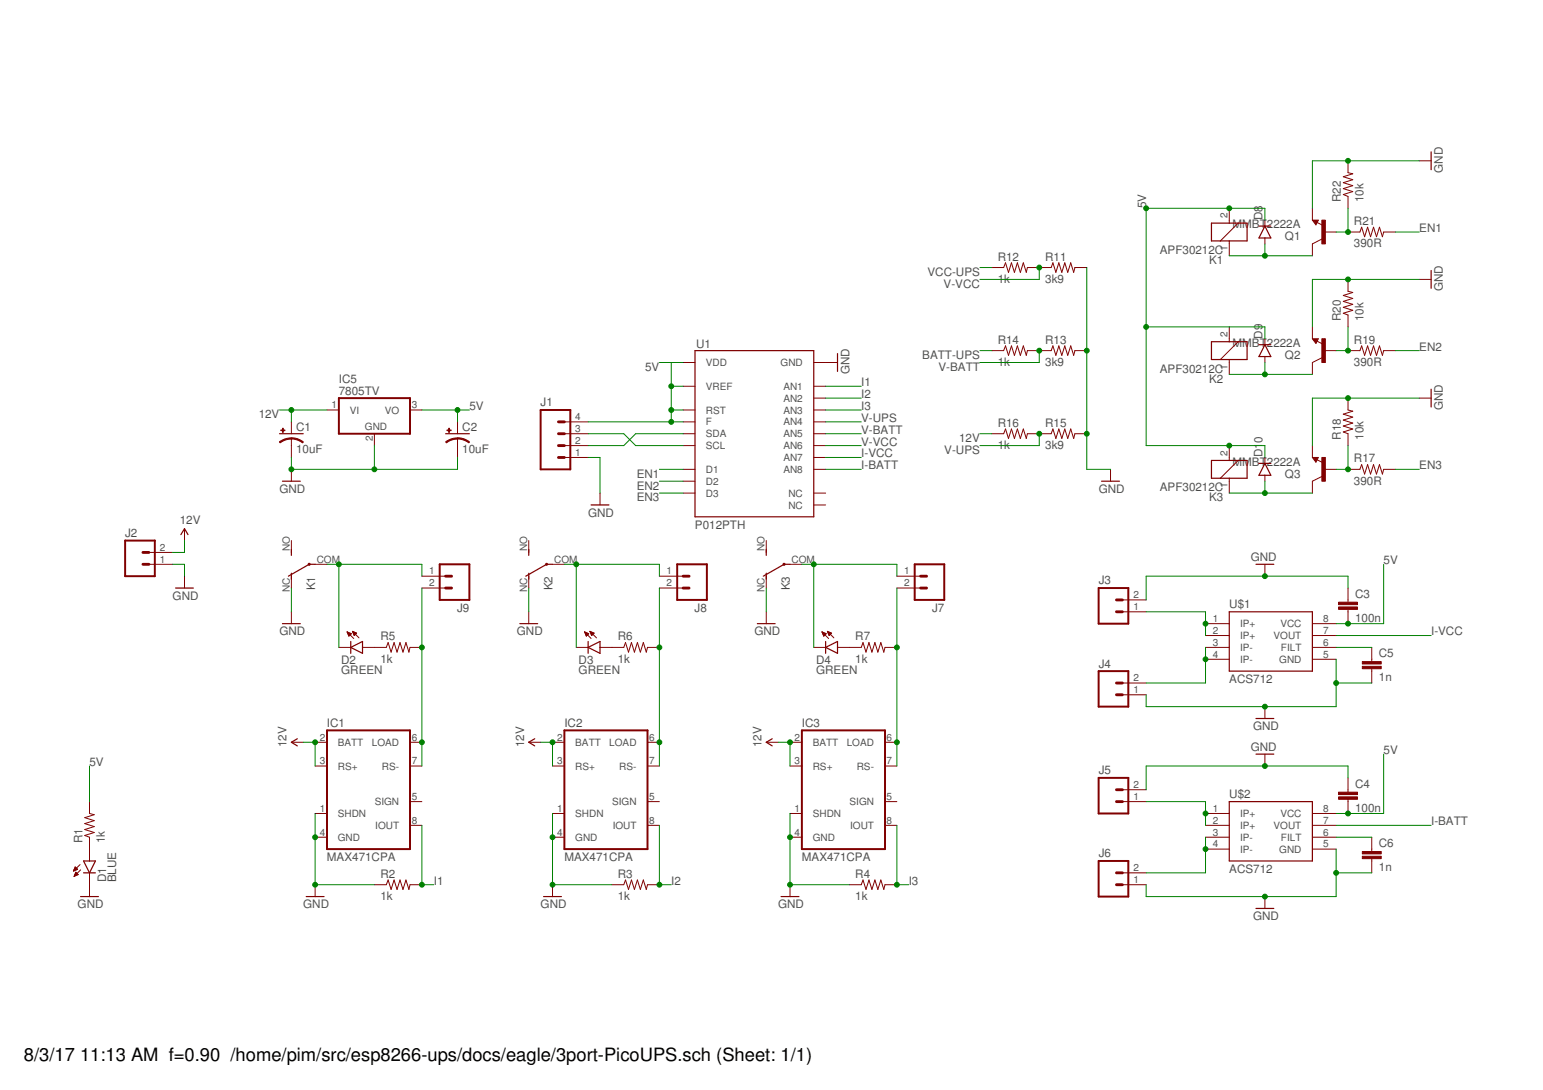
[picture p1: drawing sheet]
<svg xmlns="http://www.w3.org/2000/svg" width="297mm" height="210mm" viewBox="0 0 297 210" stroke-linecap="round" stroke-linejoin="round" font-family="sans-serif">
<g fill="none" stroke="#800000" stroke-width=".23">
<path d="M275.5 29.3v3.4M233.2 43h6.9v3.4h-6.9zM242.4 43.5h2.2M243.5 43.5l1.1 2.3h-2.2zM253.6 42.5h-.7l.4 .6 .3-.5h-.4l.1 .2M275.5 52.1v3.4M133.8 67.5h22.9v32h-22.9zM161.2 68.1v3.4M233.2 65.8h6.9v3.4h-6.9zM242.4 66.4h2.2M243.5 66.4l1.1 2.3h-2.2zM253.6 65.4h-.7l.4 .5 .3-.4h-.4l.1 .2"/>
<path d="M275.5 75v3.4M53.8 83.5h4.6M54.4 92.7h3.4M85.8 83.5h4.6M113.8 97.2h3.4M212.1 92.7h3.4M233.2 88.7h6.9v3.4h-6.9zM242.4 89.2h2.2M243.5 89.2l1.1 2.3h-2.2zM253.6 88.2h-.7l.4 .6 .3-.5h-.4l.1 .3M33.8 113.2h3.4M34.8 103l.7-1.2 .7 1.2"/>
<path d="M56.1 105.8v1.2M56.1 110.4v1.1M60.7 108.7h-1.2l-4 2.3M101.8 105.8v1.2M101.8 110.4v1.1M106.4 108.7h-1.2l-4 2.3M147.5 105.8v1.2M147.5 110.4v1.1M152.1 108.7h-1.2l-4 2.3M236.6 117.8h16v11.4h-16zM241.8 108.7h3.4M54.4 120.1h3.4"/>
<path d="M67.5 124.7l2.3-1.2v2.3zM67.5 123.5v2.3M100.1 120.1h3.4M113.2 124.7l2.3-1.2v2.3zM113.2 123.5v2.3M145.8 120.1h3.4M158.9 124.7l2.3-1.2v2.3zM158.9 123.5v2.3M241.8 138.4h3.4M57.2 142.3l-1.1 .6 1.1 .7M102.9 142.3l-1.1 .6 1.1 .7M148.7 142.3l-1.2 .6 1.2 .7"/>
<path d="M236.6 154.4h16v11.4h-16zM241.8 145.2h3.4M15.5 172.7h3.4M16.1 165.8h2.3l-1.2 2.3zM16.1 168.1h2.3M58.9 172.7h3.5M104.6 172.7h3.5M150.4 172.7h3.4M241.8 174.9h3.4"/>
</g>
<g fill="none" stroke="#800000" stroke-width=".19">
<path d="M259.5 31v2.3l.9 .2-1.8 .5 1.8 .6-1.8 .6 1.8 .6-1.8 .5 1.8 .6-1.8 .6 .9 .3v2.3M273.2 31h2.3M190.9 51.5h2.3l.4-.9 .5 1.9 .6-1.9 .6 1.9 .6-1.9 .5 1.9 .6-1.9 .6 1.9 .2-1h4.6l.3-.9 .6 1.9 .5-1.9 .6 1.9 .6-1.9 .5 1.9 .6-1.9 .6 1.9 .2-1h2.3M236.6 40.1v2.9M236.6 46.4v2.9M238.4 43l-3.5 3.4M243.5 42.4v1.1M243.5 45.8v1.2M252.6 42.4h1.2l-.5 .9zM252.6 40.1v2.3M253.5 42.8l1.2 .6M254.5 46l-1.9 1v2.3"/>
<path d="M254.9 44.7h2.3M259.5 44.7h2.3l.3-.9 .6 1.8 .6-1.8 .5 1.8 .6-1.8 .6 1.8 .6-1.8 .5 1.8 .3-.9h2.2M259.5 53.8v2.3l.9 .2-1.8 .6 1.8 .6-1.8 .5 1.8 .6-1.8 .6 1.8 .6-1.8 .5 .9 .4v2.2M273.2 53.8h2.3M62.9 79h2.3M78.9 79h2.3M131.5 69.8h2.3M131.5 74.4h2.3M131.5 79h2.3M156.7 69.8h4.5M156.7 74.4h2.2M156.7 76.7h2.2"/>
<path d="M156.7 79h2.2M190.9 67.5h2.3l.4-.9 .5 1.8 .6-1.8 .6 1.8 .6-1.8 .5 1.8 .6-1.8 .6 1.8 .2-.9h4.6l.3-.9 .6 1.8 .5-1.8 .6 1.8 .6-1.8 .5 1.8 .6-1.8 .6 1.8 .2-.9h2.3M236.6 62.9v2.9M236.6 69.2v2.9M238.4 65.8l-3.5 3.4M243.5 65.2v1.2M243.5 68.7v1.1M252.6 62.9v2.3M252.6 65.2h1.2l-.5 .9zM253.5 65.7l1.2 .6M254.5 68.9l-1.9 .9v2.3M254.9 67.5h2.3"/>
<path d="M259.5 67.5h2.3l.3-.9 .6 1.8 .6-1.8 .5 1.8 .6-1.8 .6 1.8 .6-1.8 .5 1.8 .3-.9h2.2M259.5 76.7v2.3l.9 .2-1.8 .6 1.8 .5-1.8 .6 1.8 .6-1.8 .5 1.8 .6-1.8 .6 .9 .3v2.3M273.2 76.7h2.3M56.1 81.2v2.3M56.1 84.4v3.7M56.1 90.4v2.3M72.1 83.5v2.3M88.1 81.2v2.3M88.1 84.4v3.7M108.6 81.2h4.6M108.6 83.5h4.6M108.6 85.8h4.6"/>
<path d="M108.6 88.1h4.6M115.5 95v2.2M131.5 81.2h2.3M131.5 83.5h2.3M131.5 85.8h2.3M131.5 90.4h2.3M131.5 92.7h2.3M131.5 95h2.3M156.7 81.2h2.2M156.7 83.5h2.2M156.7 85.8h2.2M156.7 88.1h2.2"/>
<path d="M156.7 90.4h2.2M156.7 95h2.2M156.7 97.2h2.2M190.9 83.5h2.3l.4-.9 .5 1.8 .6-1.8 .6 1.8 .6-1.8 .5 1.8 .6-1.8 .6 1.8 .2-.9h4.6l.3-.9 .6 1.8 .5-1.8 .6 1.8 .6-1.8 .5 1.8 .6-1.8 .6 1.8 .2-.9h2.3M213.8 90.4v2.3M236.6 85.8v2.9M236.6 92.1v2.9M238.4 88.7l-3.5 3.4M243.5 88.1v1.1M243.5 91.5v1.2M252.6 88.1h1.2l-.5 .9zM252.6 85.8v2.3"/>
<path d="M253.5 88.5l1.2 .6M254.5 91.8l-1.9 .9v2.3M254.9 90.4h2.3M259.5 90.4h2.3l.3-.9 .6 1.8 .6-1.8 .5 1.8 .6-1.8 .6 1.8 .6-1.8 .5 1.8 .3-.9h2.2M28.7 108.7h4.5M28.7 106.4h4.5M35.5 101.8v2.3M35.5 111v2.2M56.1 104.1v2.3M56.1 111v2.2M56.1 117.8v2.3M60.7 108.7h2.2"/>
<path d="M81.2 111h4.6M81.2 113.2h4.6M101.8 104.1v2.3M101.8 111v2.2M101.8 117.8v2.3M106.4 108.7h2.2M126.9 111h4.6M126.9 113.2h4.6M147.5 104.1v2.3M147.5 111v2.2M147.5 117.8v2.3M152.1 108.7h2.3"/>
<path d="M172.7 111h4.5M172.7 113.2h4.5M216.1 117.8h4.5M216.1 115.5h4.5M243.5 108.7v2.3M259.5 113.2v2.8M259.5 117.3v2.8M65.2 124.7h2.3M66.8 121.7l1.3 1.3M66.8 121.7l.8 .3M66.8 121.7l.4 .8M66.8 121.7h.1"/>
<path d="M66.9 121.8h.2M66.9 121.9h.5M67 122h.6M67 122.2h.5M67.1 122.3h.3M67.1 122.4h.2M67.2 122.5h.1M67.6 122l-.4 .5M67.9 121.6l1.2 1.2M67.9 121.6l.7 .3-.4 .5M67.9 121.6l.3 .8M67.9 121.6h.1"/>
<path d="M67.9 121.7h.3M68 121.8h.5M68 121.9h.6M68.1 122h.4M68.1 122.2h.3M68.1 122.3h.2M68.2 122.4h.1M69.8 124.7h4.6l.3-1 .6 1.9 .6-1.9 .5 1.9 .6-1.9 .6 1.9 .5-1.9 .6 1.9 .2-.9h2.3M110.9 124.7h2.3M112.5 121.7h.1M112.5 121.7l1.3 1.3M112.5 121.7l.8 .3"/>
<path d="M112.5 121.7l.4 .8M112.6 121.8h.3M112.6 121.9h.5M112.7 122h.6M112.7 122.2h.5M112.8 122.3h.3M112.8 122.4h.2M112.9 122.5h.1M113.3 122l-.4 .5M113.6 121.6l1.2 1.2M113.6 121.6l.8 .3-.5 .5M113.6 121.6l.3 .8"/>
<path d="M113.6 121.6h.1M113.6 121.7h.3M113.7 121.8h.5M113.7 121.9h.6M113.8 122h.4M113.8 122.2h.3M113.9 122.3h.1M113.9 122.4h.1M115.5 124.7h4.6l.3-1 .6 1.9 .6-1.9 .5 1.9 .6-1.9 .6 1.9 .5-1.9 .6 1.9 .3-.9h2.2M156.7 124.7h2.2M158.2 121.7l1.3 1.3M158.2 121.7l.8 .3"/>
<path d="M158.2 121.7l.4 .8M158.3 121.7h.1M158.3 121.8h.3M158.3 121.9h.5M158.4 122h.6M158.4 122.2h.5M158.5 122.3h.3M158.5 122.4h.2M158.6 122.5h.1M159 122l-.4 .5M159.3 121.6l1.2 1.2M159.3 121.6l.8 .3-.5 .5"/>
<path d="M159.3 121.6l.3 .8M159.3 121.6h.1M159.3 121.7h.3M159.4 121.8h.5M159.4 121.9h.7M159.5 122h.5M159.5 122.2h.4M159.6 122.3h.1M159.6 122.4h.1M161.2 124.7h4.6l.3-1 .6 1.9 .6-1.9 .6 1.9 .5-1.9 .6 1.9 .6-1.9 .5 1.9 .3-.9h2.3M216.1 133.8h4.5M216.1 131.5h4.5"/>
<path d="M232.1 124.7h4.5M232.1 122.4h4.5M232.1 120.1h4.5M232.1 127h4.5M243.5 136.1v2.3M252.6 124.7h4.6M252.6 122.4h4.6M252.6 120.1h4.6M252.6 127h4.6M264.1 124.7v2.7M264.1 128.8v2.7M17.2 154.4v2.3l.9 .2-1.8 .6 1.8 .5-1.8 .6 1.8 .6-1.8 .5 1.8 .6-1.8 .6 .9 .3v4.6"/>
<path d="M56.1 142.9h2.3M60.7 142.9h2.2M60.7 147.5h2.2M60.7 156.7h2.2M78.9 142.9h2.3M78.9 147.5h2.3M78.9 154.4h2.3M78.9 158.9h2.3M101.8 142.9h2.3M106.4 142.9h2.2M106.4 147.5h2.2M106.4 156.7h2.2"/>
<path d="M124.7 142.9h2.2M124.7 147.5h2.2M124.7 154.4h2.2M124.7 158.9h2.2M147.5 142.9h2.3M152.1 142.9h2.3M152.1 147.5h2.3M152.1 156.7h2.3M170.4 142.9h2.3M170.4 147.5h2.3M170.4 154.4h2.3M170.4 158.9h2.3"/>
<path d="M216.1 154.4h4.5M216.1 152.1h4.5M232.1 156.7h4.5M232.1 158.9h4.5M243.5 145.2v2.3M252.6 156.7h4.6M252.6 158.9h4.6M259.5 149.8v2.7M259.5 153.9v2.8M14.2 167.7h.1M14.2 167.6h.4M14.3 167.5h.5"/>
<path d="M14.3 168.7h.1M14.3 167.4h.6M14.3 168.6h.3M14.4 167.3h.4M14.4 168.5h.5M14.4 167.2h.3M14.4 168.4h.6M14.4 167h.2M14.5 168.3h.4M14.5 166.9l.4 .5-.8 .3zM14.5 168.2h.3M14.5 168.1h.2"/>
<path d="M14.6 168h.1M14.6 168l-.3 .8M14.6 168l.4 .4-.7 .4M15.4 166.5l-1.3 1.2M15.5 167.5l-1.2 1.3M17.2 168.1v4.6M60.7 161.2h2.2M60.7 170.4v2.3M72.1 170.4h2.3l.3-.9 .6 1.8 .6-1.8 .5 1.8 .6-1.8 .6 1.8 .5-1.8 .6 1.8 .2-.9h2.3M106.4 161.2h2.2M106.4 170.4v2.3M117.8 170.4h2.3l.3-.9 .6 1.8 .6-1.8 .5 1.8 .6-1.8 .6 1.8 .5-1.8 .6 1.8 .3-.9h2.2"/>
<path d="M152.1 161.2h2.3M152.1 170.4v2.3M163.5 170.4h2.3l.3-.9 .6 1.8 .6-1.8 .6 1.8 .5-1.8 .6 1.8 .6-1.8 .5 1.8 .3-.9h2.3M216.1 168.1h4.5M216.1 170.4h4.5M232.1 161.2h4.5M232.1 163.5h4.5M243.5 172.7v2.2M252.6 161.2h4.6M252.6 163.5h4.6M264.1 161.2v2.8M264.1 165.4v2.7"/>
</g>
<g fill="none" stroke="#800000" stroke-width=".38">
<path d="M65.2 76.7h13.7v6.8h-13.7zM104.1 79h5.7v11.4h-5.7zM24.1 104.1h5.7v6.9h-5.7zM84.6 108.7h5.8v6.8h-5.8zM130.4 108.7h5.7v6.8h-5.7zM176.1 108.7h5.7v6.8h-5.7zM211.5 113.2h5.7v6.9h-5.7zM211.5 129.2h5.7v6.9h-5.7zM62.9 140.7h16v22.8h-16zM108.6 140.7h16.1v22.8h-16.1zM154.4 140.7h16v22.8h-16zM211.5 149.8h5.7v6.9h-5.7z"/>
<path d="M211.5 165.8h5.7v6.9h-5.7z"/>
<circle cx="59.5" cy="108.7" r=".11"/>
<circle cx="105.2" cy="108.7" r=".11"/>
<circle cx="150.9" cy="108.7" r=".11"/>
</g>
<g fill="none" stroke="#800000" stroke-width=".55">
<path d="M107.5 83.5h1.1M107.5 85.8h1.1M107.5 88.1h1.1M107.5 81.2h1.1M27.5 106.4h1.2M27.5 108.7h1.2M85.8 113.2h1.1M85.8 111h1.1M131.5 113.2h1.2M131.5 111h1.2M177.2 113.2h1.2M177.2 111h1.2"/>
<path d="M214.9 115.5h1.2M214.9 117.8h1.2M214.9 131.5h1.2M214.9 133.8h1.2M214.9 152.1h1.2M214.9 154.4h1.2M214.9 168.1h1.2M214.9 170.4h1.2"/>
</g>
<g fill="#800000" stroke="#800000" stroke-width=".19">
<path d="M56.1 84.3l1.2 .2 1.1 .6-.1 .2-.9-.5-1.3-.3z" fill-rule="evenodd"/>
<path d="M53.8 85.1l1.1-.6 1.2-.2v.3l-.9 .1-1.3 .6z" fill-rule="evenodd"/>
<path d="M88.1 84.3l1.2 .2 1.1 .6-.1 .2-.8-.5-1.4-.3z" fill-rule="evenodd"/>
<path d="M85.8 85.1l1.1-.6 1.2-.2v.3l-1.4 .2-.8 .5z" fill-rule="evenodd"/>
</g>
<g fill="#800000" stroke="#800000" stroke-width=".19">
<path d="M54.1 82.8h.8v.1h-.8z"/>
<path d="M54.4 82.5h.1v.8h-.1z"/>
<path d="M86 82.8h.8v.1h-.8z"/>
<path d="M86.4 82.5h.1v.8h-.1z"/>
<path d="M254.5 42.4h.6v4.6h-.6z"/>
<path d="M254.5 65.2h.6v4.6h-.6z"/>
<path d="M254.5 88.1h.6v4.6h-.6z"/>
<path d="M257.7 116.9h3.6v.4h-3.6z"/>
<path d="M257.7 116h3.6v.4h-3.6z"/>
<path d="M262.3 128.3h3.6v.5h-3.6z"/>
<path d="M262.3 127.4h3.6v.5h-3.6z"/>
<path d="M257.7 153.5h3.6v.4h-3.6z"/>
<path d="M257.7 152.5h3.6v.5h-3.6z"/>
<path d="M262.3 164.9h3.6v.5h-3.6z"/>
<path d="M262.3 164h3.6v.4h-3.6z"/>
</g>
<g fill="none" stroke="#008000" stroke-width=".19">
<path d="M273.2 31h-20.6v9.1M188.6 51.5h2.3M200.1 51.5v2.3h-11.5M209.2 51.5v38.9h4.6M236.6 49.3h16M243.5 42.4v-2.3h-22.9v45.7h22.9v2.3M243.5 47v2.3M259.5 40.1v4.6h-2.3M268.6 44.7h4.6M273.2 53.8h-20.6v9.1M53.8 79h9.1M56.1 79v2.2"/>
<path d="M81.2 79h9.2M88.1 79v2.2M126.9 69.8h4.6M129.2 79h2.3M129.2 74.4h2.3M129.2 69.8v11.4M158.9 79h6.9M158.9 76.7h6.9M158.9 74.4h6.9M188.6 67.5h2.3M200.1 67.5v2.3h-11.5M220.6 62.9h22.9v2.3"/>
<path d="M236.6 72.1h16M243.5 69.8v2.3M259.5 62.9v4.6h-2.3M268.6 67.5h4.6M273.2 76.7h-20.6v9.1M56.1 88.1v2.3h32v-2.3M72.1 85.8v4.6M113.2 83.5h6.9l2.3 2.3h9.1M113.2 88.1h2.3v6.9M113.2 81.2h18.3M126.9 90.4h4.6M126.9 95h4.6"/>
<path d="M126.9 92.7h4.6M131.5 83.5h-9.1l-2.3 2.3h-6.9M158.9 83.5h6.9M158.9 90.4h6.9M158.9 88.1h6.9M158.9 85.8h6.9M158.9 81.2h6.9M188.6 83.5h2.3M200.1 83.5v2.3h-11.5M236.6 95h16M243.5 92.7v2.3M259.5 85.8v4.6h-2.3"/>
<path d="M268.6 90.4h4.6M33.2 108.7h2.3v2.3M35.5 104.1v2.3h-2.3M56.1 113.2v4.6M62.9 108.7h18.3v2.3M65.2 108.7v16M81.2 113.2v34.3M101.8 113.2v4.6M108.6 108.7h18.3v2.3M110.9 108.7v16M126.9 113.2v34.3M147.5 113.2v4.6"/>
<path d="M154.4 108.7h18.3v2.3M156.7 108.7v16M172.7 113.2v34.3M220.6 117.8h11.5v4.6M259.5 113.2v-2.2h-38.9v4.5M266.4 108.7v11.4h-9.2M232.1 124.7v6.8h-11.5M257.2 127v9.1h-36.6v-2.3M257.2 131.5h6.9M257.2 124.7h6.9M257.2 122.4h18.3M17.2 147.5v6.9"/>
<path d="M58.4 142.9h2.3v4.6M60.7 156.7v13.7h11.4M81.2 158.9v11.5h2.3M104.1 142.9h2.3v4.6M106.4 156.7v13.7h11.4M126.9 158.9v11.5h2.3M149.8 142.9h2.3v4.6M152.1 156.7v13.7h11.4M172.7 158.9v11.5h2.2M220.6 154.4h11.5v4.5M257.2 158.9h18.3M259.5 149.8v-2.3h-38.9v4.6"/>
<path d="M266.4 145.2v11.5h-9.2M232.1 161.2v6.9h-11.5M257.2 163.5v9.2h-36.6v-2.3M257.2 168.1h6.9M257.2 161.2h6.9"/>
</g>
<g fill="#008000" stroke="#008000" stroke-width=".19">
<circle cx="60.7" cy="142.9" r=".47"/>
<circle cx="106.4" cy="142.9" r=".47"/>
<circle cx="152.1" cy="142.9" r=".47"/>
<circle cx="56.1" cy="79" r=".47"/>
<circle cx="60.7" cy="161.2" r=".47"/>
<circle cx="60.7" cy="170.4" r=".47"/>
<circle cx="106.4" cy="161.2" r=".47"/>
<circle cx="106.4" cy="170.4" r=".47"/>
<circle cx="152.1" cy="161.2" r=".47"/>
<circle cx="152.1" cy="170.4" r=".47"/>
<circle cx="56.1" cy="90.4" r=".47"/>
<circle cx="72.1" cy="90.4" r=".47"/>
<circle cx="243.5" cy="136.1" r=".47"/>
<circle cx="257.2" cy="131.5" r=".47"/>
<circle cx="243.5" cy="172.7" r=".47"/>
<circle cx="257.2" cy="168.1" r=".47"/>
<circle cx="243.5" cy="111" r=".47"/>
<circle cx="243.5" cy="147.5" r=".47"/>
<circle cx="209.2" cy="67.5" r=".47"/>
<circle cx="209.2" cy="83.5" r=".47"/>
<circle cx="259.5" cy="31" r=".47"/>
<circle cx="259.5" cy="76.7" r=".47"/>
<circle cx="259.5" cy="53.8" r=".47"/>
<circle cx="200.1" cy="83.5" r=".47"/>
<circle cx="81.2" cy="170.4" r=".47"/>
<circle cx="126.9" cy="170.4" r=".47"/>
<circle cx="172.7" cy="170.4" r=".47"/>
<circle cx="81.2" cy="142.9" r=".47"/>
<circle cx="81.2" cy="124.7" r=".47"/>
<circle cx="126.9" cy="142.9" r=".47"/>
<circle cx="126.9" cy="124.7" r=".47"/>
<circle cx="172.7" cy="142.9" r=".47"/>
<circle cx="172.7" cy="124.7" r=".47"/>
<circle cx="129.2" cy="74.4" r=".47"/>
<circle cx="129.2" cy="79" r=".47"/>
<circle cx="129.2" cy="81.2" r=".47"/>
<circle cx="259.5" cy="156.7" r=".47"/>
<circle cx="259.5" cy="120.1" r=".47"/>
<circle cx="88.1" cy="79" r=".47"/>
<circle cx="236.6" cy="85.8" r=".47"/>
<circle cx="236.6" cy="40.1" r=".47"/>
<circle cx="220.6" cy="40.1" r=".47"/>
<circle cx="220.6" cy="62.9" r=".47"/>
<circle cx="232.1" cy="127" r=".47"/>
<circle cx="232.1" cy="120.1" r=".47"/>
<circle cx="232.1" cy="156.7" r=".47"/>
<circle cx="232.1" cy="163.5" r=".47"/>
<circle cx="200.1" cy="67.5" r=".47"/>
<circle cx="200.1" cy="51.5" r=".47"/>
<circle cx="65.2" cy="108.7" r=".47"/>
<circle cx="156.7" cy="108.7" r=".47"/>
<circle cx="243.5" cy="49.3" r=".47"/>
<circle cx="243.5" cy="72.1" r=".47"/>
<circle cx="243.5" cy="95" r=".47"/>
<circle cx="259.5" cy="44.7" r=".47"/>
<circle cx="259.5" cy="67.5" r=".47"/>
<circle cx="259.5" cy="90.4" r=".47"/>
<circle cx="110.9" cy="108.7" r=".47"/>
</g>
<g font-size="3.5">
<text x="4.6" y="204.3">8/3/17</text>
<text x="15.4" y="204.3">11:13 AM f=0.90 /home/pim/src/esp8266-ups/docs/eagle/3port-PicoUPS.sch (Sheet: 1/1)</text>
</g>
<g font-size="2.2" fill="#505050">
<text x="277.8" y="33.2" transform="rotate(-90 277.8 33.2)">GND</text>
<text x="220.6" y="40.1" transform="rotate(-90 220.6 40.1)">5V</text>
<text x="258.2" y="39" transform="rotate(-90 258.2 39)">R22</text>
<text x="262.5" y="39" transform="rotate(-90 262.5 39)">10k</text>
<text x="237.3" y="44">MMBT2222A</text>
<text x="243.1" y="42.4" transform="rotate(-90 243.1 42.4)">D8</text>
<text x="247.4" y="46.3">Q1</text>
<text x="260.6" y="47.6">390R</text>
<text x="260.6" y="43.3">R21</text>
<text x="273.2" y="44.7">EN1</text>
<text x="178.5" y="53.1">VCC-UPS</text>
<text x="192.1" y="50.2">R12</text>
<text x="201.2" y="50.2">R11</text>
<text x="223.3" y="48.9">APF30212C</text>
<text x="232.7" y="50.9">K1</text>
<text x="181.7" y="55.4">V-VCC</text>
<text x="192.1" y="54.5">1k</text>
<text x="201.2" y="54.5">3k9</text>
<text x="277.8" y="56.1" transform="rotate(-90 277.8 56.1)">GND</text>
<text x="243.1" y="65.2" transform="rotate(-90 243.1 65.2)">D9</text>
<text x="258.2" y="61.8" transform="rotate(-90 258.2 61.8)">R20</text>
<text x="262.5" y="61.8" transform="rotate(-90 262.5 61.8)">10k</text>
<text x="124.2" y="71.4">5V</text>
<text x="134" y="67.1">U1</text>
<text x="177.6" y="69.1">BATT-UPS</text>
<text x="180.7" y="71.4">V-BATT</text>
<text x="192.1" y="70.5">1k</text>
<text x="192.1" y="66.2">R14</text>
<text x="201.2" y="70.5">3k9</text>
<text x="201.2" y="66.2">R13</text>
<text x="223.3" y="71.8">APF30212C</text>
<text x="237.3" y="66.9">MMBT2222A</text>
<text x="247.4" y="69.1">Q2</text>
<text x="260.6" y="70.5">390R</text>
<text x="260.6" y="66.2">R19</text>
<text x="273.2" y="67.5">EN2</text>
<text x="65.2" y="76.1">7805TV</text>
<text x="65.2" y="73.8">IC5</text>
<text x="163.5" y="72.1" transform="rotate(-90 163.5 72.1)">GND</text>
<text x="165.8" y="74.4">I1</text>
<text x="165.8" y="76.7">I2</text>
<text x="232.7" y="73.7">K2</text>
<text x="49.8" y="80.6">12V</text>
<text x="57" y="83">C1</text>
<text x="89" y="83">C2</text>
<text x="90.4" y="79">5V</text>
<text x="104.1" y="78.3">J1</text>
<text x="165.8" y="81.2">V-UPS</text>
<text x="165.8" y="79">I3</text>
<text x="165.8" y="83.5">V-BATT</text>
<text x="192.1" y="82.2">R16</text>
<text x="201.2" y="82.2">R15</text>
<text x="277.8" y="79" transform="rotate(-90 277.8 79)">GND</text>
<text x="57" y="87.3">10uF</text>
<text x="89" y="87.3">10uF</text>
<text x="165.8" y="88.1">I-VCC</text>
<text x="165.8" y="85.8">V-VCC</text>
<text x="181.8" y="87.4">V-UPS</text>
<text x="184.6" y="85.1">12V</text>
<text x="192.1" y="86.5">1k</text>
<text x="201.2" y="86.5">3k9</text>
<text x="237.3" y="89.7">MMBT2222A</text>
<text x="243.1" y="88.1" transform="rotate(-90 243.1 88.1)">D1</text>
<text x="243.1" y="85.2" transform="rotate(-90 243.1 85.2)">0</text>
<text x="258.2" y="84.7" transform="rotate(-90 258.2 84.7)">R18</text>
<text x="260.6" y="89">R17</text>
<text x="262.5" y="84.7" transform="rotate(-90 262.5 84.7)">10k</text>
<text x="53.8" y="95">GND</text>
<text x="122.6" y="94.3">EN2</text>
<text x="122.6" y="92">EN1</text>
<text x="165.8" y="90.4">I-BATT</text>
<text x="211.5" y="95">GND</text>
<text x="223.3" y="94.6">APF30212C</text>
<text x="247.4" y="92">Q3</text>
<text x="260.6" y="93.4">390R</text>
<text x="273.2" y="90.4">EN3</text>
<text x="34.6" y="100.9">12V</text>
<text x="113.2" y="99.5">GND</text>
<text x="122.6" y="96.6">EN3</text>
<text x="133.8" y="101.8">P012PTH</text>
<text x="232.7" y="96.6">K3</text>
<text x="24.1" y="103.4">J2</text>
<text x="240.8" y="108">GND</text>
<text x="60.7" y="113.7" transform="rotate(-90 60.7 113.7)">K1</text>
<text x="106.4" y="113.7" transform="rotate(-90 106.4 113.7)">K2</text>
<text x="152.1" y="113.7" transform="rotate(-90 152.1 113.7)">K3</text>
<text x="211.5" y="112.6">J3</text>
<text x="266.4" y="108.7">5V</text>
<text x="33.2" y="115.5">GND</text>
<text x="88" y="117.8">J9</text>
<text x="133.7" y="117.8">J8</text>
<text x="179.4" y="117.8">J7</text>
<text x="236.6" y="117.1">U$1</text>
<text x="260.9" y="119.7">100n</text>
<text x="260.9" y="115.2">C3</text>
<text x="53.8" y="122.4">GND</text>
<text x="73.2" y="123.3">R5</text>
<text x="99.5" y="122.4">GND</text>
<text x="118.9" y="123.3">R6</text>
<text x="145.2" y="122.4">GND</text>
<text x="164.6" y="123.3">R7</text>
<text x="275.5" y="122.4">I-VCC</text>
<text x="65.7" y="129.8">GREEN</text>
<text x="65.7" y="127.9">D2</text>
<text x="73.2" y="127.6">1k</text>
<text x="111.4" y="129.8">GREEN</text>
<text x="111.4" y="127.9">D3</text>
<text x="118.9" y="127.6">1k</text>
<text x="157.1" y="129.8">GREEN</text>
<text x="157.1" y="127.9">D4</text>
<text x="164.6" y="127.6">1k</text>
<text x="211.5" y="128.5">J4</text>
<text x="236.6" y="131.5">ACS712</text>
<text x="265.4" y="131.2">1n</text>
<text x="265.4" y="126.6">C5</text>
<text x="55.2" y="143.9" transform="rotate(-90 55.2 143.9)">12V</text>
<text x="62.9" y="140.1">IC1</text>
<text x="100.9" y="143.9" transform="rotate(-90 100.9 143.9)">12V</text>
<text x="108.7" y="140.1">IC2</text>
<text x="146.6" y="143.9" transform="rotate(-90 146.6 143.9)">12V</text>
<text x="154.4" y="140.1">IC3</text>
<text x="241.2" y="140.7">GND</text>
<text x="17.2" y="147.5">5V</text>
<text x="211.5" y="149.1">J5</text>
<text x="240.8" y="144.6">GND</text>
<text x="266.4" y="145.2">5V</text>
<text x="236.6" y="153.7">U$2</text>
<text x="260.9" y="151.7">C4</text>
<text x="260.9" y="156.3">100n</text>
<text x="275.5" y="158.9">I-BATT</text>
<text x="15.9" y="162.4" transform="rotate(-90 15.9 162.4)">R1</text>
<text x="20.2" y="162.4" transform="rotate(-90 20.2 162.4)">1k</text>
<text x="62.9" y="165.8">MAX471CPA</text>
<text x="108.7" y="165.8">MAX471CPA</text>
<text x="154.4" y="165.8">MAX471CPA</text>
<text x="211.5" y="165.1">J6</text>
<text x="265.4" y="167.7">1n</text>
<text x="265.4" y="163.2">C6</text>
<text x="20.4" y="169.9" transform="rotate(-90 20.4 169.9)">D1</text>
<text x="22.4" y="169.9" transform="rotate(-90 22.4 169.9)">BLUE</text>
<text x="73.2" y="173.3">1k</text>
<text x="73.2" y="169">R2</text>
<text x="83.5" y="170.4">I1</text>
<text x="118.9" y="173.3">1k</text>
<text x="118.9" y="169">R3</text>
<text x="129.2" y="170.4">I2</text>
<text x="164.6" y="173.3">1k</text>
<text x="164.6" y="169">R4</text>
<text x="174.9" y="170.4">I3</text>
<text x="236.6" y="168.1">ACS712</text>
<text x="14.9" y="174.9">GND</text>
<text x="58.4" y="174.9">GND</text>
<text x="104.1" y="174.9">GND</text>
<text x="149.8" y="174.9">GND</text>
<text x="241.2" y="177.2">GND</text>
</g>
<g font-size="1.9" fill="#505050">
<text x="236.3" y="42.1" transform="rotate(-90 236.3 42.1)">2</text>
<text x="236.3" y="48.4" transform="rotate(-90 236.3 48.4)">1</text>
<text x="236.3" y="64.9" transform="rotate(-90 236.3 64.9)">2</text>
<text x="135.9" y="70.5">VDD</text>
<text x="150.3" y="70.5">GND</text>
<text x="236.3" y="71.2" transform="rotate(-90 236.3 71.2)">1</text>
<text x="135.9" y="75.1">VREF</text>
<text x="150.8" y="75.1">AN1</text>
<text x="150.8" y="77.4">AN2</text>
<text x="63.8" y="78.6">1</text>
<text x="67.3" y="79.6">VI</text>
<text x="70.3" y="82.8">GND</text>
<text x="74.1" y="79.6">VO</text>
<text x="79.3" y="78.6">3</text>
<text x="110.8" y="83.2">3</text>
<text x="110.8" y="80.9">4</text>
<text x="135.9" y="79.6">RST</text>
<text x="135.9" y="81.9">F</text>
<text x="150.8" y="79.6">AN3</text>
<text x="150.8" y="81.9">AN4</text>
<text x="71.8" y="84.9" transform="rotate(-90 71.8 84.9)">2</text>
<text x="110.8" y="87.8">1</text>
<text x="110.8" y="85.5">2</text>
<text x="135.9" y="84.2">SDA</text>
<text x="135.9" y="86.5">SCL</text>
<text x="150.8" y="84.2">AN5</text>
<text x="150.8" y="86.5">AN6</text>
<text x="150.8" y="88.8">AN7</text>
<text x="236.3" y="87.8" transform="rotate(-90 236.3 87.8)">2</text>
<text x="135.9" y="91.1">D1</text>
<text x="135.9" y="93.4">D2</text>
<text x="135.9" y="95.6">D3</text>
<text x="150.8" y="91.1">AN8</text>
<text x="151.8" y="95.6">NC</text>
<text x="236.3" y="94.1" transform="rotate(-90 236.3 94.1)">1</text>
<text x="151.8" y="97.9">NC</text>
<text x="30.8" y="106.1">2</text>
<text x="55.8" y="106.1" transform="rotate(-90 55.8 106.1)">NO</text>
<text x="101.5" y="106.1" transform="rotate(-90 101.5 106.1)">NO</text>
<text x="147.2" y="106.1" transform="rotate(-90 147.2 106.1)">NO</text>
<text x="30.8" y="108.3">1</text>
<text x="61" y="108.3">COM</text>
<text x="82.6" y="110.6">1</text>
<text x="82.6" y="112.9">2</text>
<text x="106.7" y="108.3">COM</text>
<text x="128.3" y="110.6">1</text>
<text x="128.3" y="112.9">2</text>
<text x="152.4" y="108.3">COM</text>
<text x="174" y="110.6">1</text>
<text x="174" y="112.9">2</text>
<text x="55.8" y="114" transform="rotate(-90 55.8 114)">NC</text>
<text x="101.5" y="114" transform="rotate(-90 101.5 114)">NC</text>
<text x="147.2" y="114" transform="rotate(-90 147.2 114)">NC</text>
<text x="218.2" y="117.5">1</text>
<text x="218.2" y="115.2">2</text>
<text x="233.5" y="119.8">1</text>
<text x="254.7" y="119.8">8</text>
<text x="233.5" y="122.1">2</text>
<text x="233.5" y="124.3">3</text>
<text x="238.7" y="120.8">IP+</text>
<text x="238.7" y="123.1">IP+</text>
<text x="238.7" y="125.3">IP-</text>
<text x="245.2" y="123.1">VOUT</text>
<text x="246.5" y="120.8">VCC</text>
<text x="246.6" y="125.4">FILT</text>
<text x="254.7" y="124.3">6</text>
<text x="254.7" y="122.1">7</text>
<text x="218.2" y="131.2">2</text>
<text x="233.5" y="126.6">4</text>
<text x="238.7" y="127.6">IP-</text>
<text x="246.3" y="127.6">GND</text>
<text x="254.7" y="126.6">5</text>
<text x="218.2" y="133.5">1</text>
<text x="61.5" y="142.6">2</text>
<text x="65" y="143.6">BATT</text>
<text x="71.6" y="143.6">LOAD</text>
<text x="79.3" y="142.6">6</text>
<text x="107.3" y="142.6">2</text>
<text x="110.8" y="143.6">BATT</text>
<text x="117.3" y="143.6">LOAD</text>
<text x="125" y="142.6">6</text>
<text x="153" y="142.6">2</text>
<text x="156.5" y="143.6">BATT</text>
<text x="163" y="143.6">LOAD</text>
<text x="170.7" y="142.6">6</text>
<text x="61.5" y="147.2">3</text>
<text x="65" y="148.2">RS+</text>
<text x="73.5" y="148.2">RS-</text>
<text x="79.3" y="147.2">7</text>
<text x="107.3" y="147.2">3</text>
<text x="110.8" y="148.2">RS+</text>
<text x="119.2" y="148.2">RS-</text>
<text x="125" y="147.2">7</text>
<text x="153" y="147.2">3</text>
<text x="156.5" y="148.2">RS+</text>
<text x="164.9" y="148.2">RS-</text>
<text x="170.7" y="147.2">7</text>
<text x="72.1" y="155.1">SIGN</text>
<text x="79.3" y="154.1">5</text>
<text x="117.8" y="155.1">SIGN</text>
<text x="125" y="154.1">5</text>
<text x="163.6" y="155.1">SIGN</text>
<text x="170.7" y="154.1">5</text>
<text x="218.2" y="154.1">1</text>
<text x="218.2" y="151.8">2</text>
<text x="61.5" y="156.3">1</text>
<text x="61.5" y="160.9">4</text>
<text x="65" y="157.3">SHDN</text>
<text x="65" y="161.9">GND</text>
<text x="72.2" y="159.6">IOUT</text>
<text x="79.3" y="158.6">8</text>
<text x="107.3" y="156.3">1</text>
<text x="107.3" y="160.9">4</text>
<text x="110.8" y="157.3">SHDN</text>
<text x="110.8" y="161.9">GND</text>
<text x="118" y="159.6">IOUT</text>
<text x="125" y="158.6">8</text>
<text x="153" y="156.3">1</text>
<text x="153" y="160.9">4</text>
<text x="156.5" y="157.3">SHDN</text>
<text x="156.5" y="161.9">GND</text>
<text x="163.7" y="159.6">IOUT</text>
<text x="170.7" y="158.6">8</text>
<text x="233.5" y="156.3">1</text>
<text x="233.5" y="158.6">2</text>
<text x="233.5" y="160.9">3</text>
<text x="238.7" y="157.3">IP+</text>
<text x="238.7" y="159.6">IP+</text>
<text x="238.7" y="161.9">IP-</text>
<text x="245.2" y="159.6">VOUT</text>
<text x="246.5" y="157.3">VCC</text>
<text x="246.6" y="161.9">FILT</text>
<text x="254.7" y="160.9">6</text>
<text x="254.7" y="158.6">7</text>
<text x="254.7" y="156.3">8</text>
<text x="218.2" y="167.8">2</text>
<text x="233.5" y="163.2">4</text>
<text x="238.7" y="164.2">IP-</text>
<text x="246.3" y="164.2">GND</text>
<text x="254.7" y="163.2">5</text>
<text x="218.2" y="170.1">1</text>
</g>
</svg>
